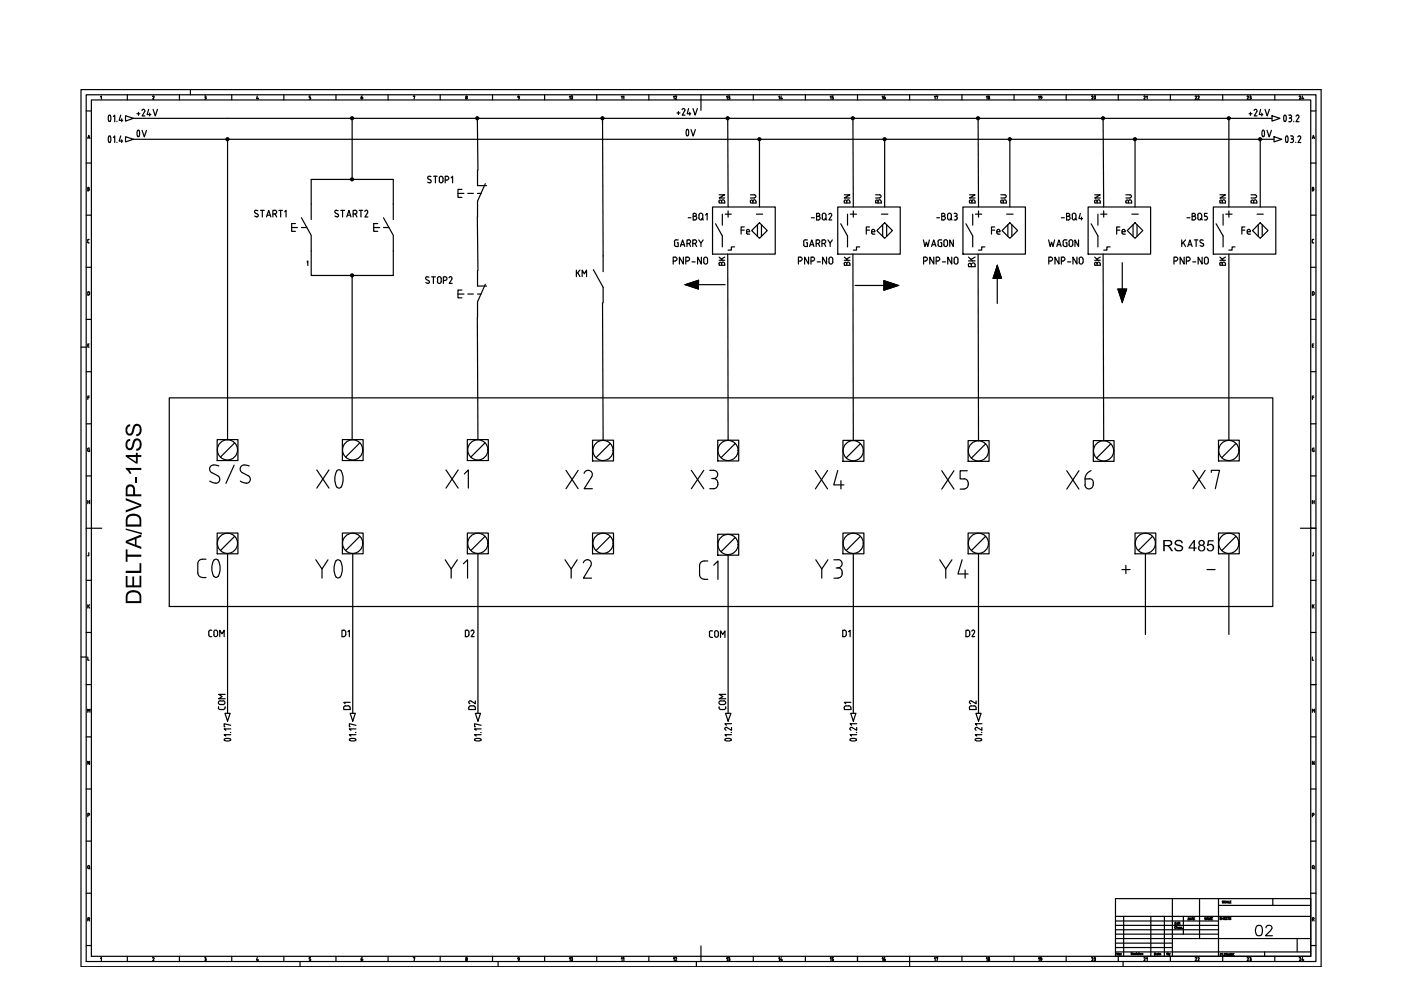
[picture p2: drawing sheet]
<svg xmlns="http://www.w3.org/2000/svg" width="297mm" height="210mm" viewBox="0 0 297 210" stroke-linecap="round" stroke-linejoin="round" font-family="sans-serif">
<!-- layer: 035 -->
<g fill="none" stroke="#000" stroke-width=".25">
<path d="M17.2 19h262.9v186h-262.9zM40.4 19v1.1M18.3 23.5h1.1M18.3 34.6h1.1M19.4 21.2h258.5v181.6h-258.5zM21.3 20.5l.2-.2v.7M27 20.1v1.1M32.3 20.5l.3-.1-.2 .6h.3M38 20.1v1.1M43.4 20.3h.1M43.4 21h.1M43.5 20.6h.1"/>
<path d="M43.5 20.3l.2 .2-.2 .1M43.5 20.6l.2 .2M43.7 20.9l-.2 .1M43.7 20.8v.1M49.1 20.1v1.1M54.6 20.3l-.2 .6h.4M54.7 20.7v.3M60.2 20.1v1.1M65.8 20.3h-.2v.3l.3 .2M65.9 20.8l-.1 .2h-.2M71.2 20.1v1.1M82.3 20.1v1.1"/>
<path d="M87.7 20.4l.3-.1-.2 .7M93.3 20.1v1.1M98.7 20.8l.2 .2 .1-.2M98.7 20.8l.2-.2 .1 .2M104.4 20.1v1.1M115.5 20.1v1.1M126.5 20.1v1.1M137.6 20.1v1.1M148.6 20.1v1.1M159.7 20.1v1.1M170.8 20.1v1.1M181.8 20.1v1.1"/>
<path d="M192.9 20.1v1.1M203.9 20.1v1.1M215 20.1v1.1M226 20.1v1.1M237.1 20.1v1.1M248.1 20.1v1.1M259.2 20.1v1.1M270.3 20.1v1.1M277.9 23.5h1.1M277.9 34.6h1.1M278.4 39.7l.1 .2-.1 .1 .2 .2-.2 .2M278.4 39.7h-.2v.8h.2"/>
<path d="M18.3 45.6h1.1M18.3 56.7h1.1M18.6 51.3l.3 .2M18.6 40h.2M18.6 51v.3M18.8 40l.2 .2-.2 .2M18.8 40l.1-.2-.3-.1v.8h.2M18.8 50.7l-.2 .2M18.8 50.8h.1M277.9 45.6h1.1M277.9 56.7h1.1M278.2 51.3l.2 .2"/>
<path d="M278.2 40h.2M278.4 50.7l-.2 .2v.4M278.4 51.5h.1M278.4 50.8h.1M17.2 73.6h1.1M18.3 67.7h1.1M18.3 78.8h1.1M18.6 61.9l.2-.1a.42 .42 0 0 1 .1 .7l-.3 .1zM18.6 73.2h.2M18.9 72.9h-.3v.7h.3M277.9 67.7h1.1M277.9 78.8h1.1"/>
<path d="M278.2 73.2h.3M278.4 61.8a.42 .42 0 0 1 .2 .7l-.2 .1M278.4 61.9h-.2v.7h.2M278.5 72.9h-.3v.7h.3M18.3 89.9h1.1M18.6 84.3h.3M18.6 95.2v.3M18.9 95.4h.1v.3l-.4-.2M18.9 84h-.3v.7M19 95l-.4 .2M277.9 89.9h1.1M278.2 95.2l.1 .4 .3 .1v-.3h-.1"/>
<path d="M278.2 84.3h.3M278.5 84h-.3v.7M278.6 95l-.4 .2M18.3 112h1.1M18.3 100.9h1.1M18.6 117.8h.1M18.6 106.4h.4M18.6 106.1v.7M18.8 117.7l-.1 .1M18.8 117.2v.5M19 106.1v.7M277.9 112h1.1"/>
<path d="M277.9 100.9h1.1M278.2 106.1v.7M278.2 106.4h.4M278.5 117.2v.5M278.5 117.7l-.3 .1M278.6 106.1v.7M17.2 139.3h1.1M18.3 123h1.1M18.3 134.1h1.1M18.6 139.3v.7h.3M18.6 128.2v.7M18.7 128.5l.3 .4"/>
<path d="M19 128.2l-.4 .4M277.9 123h1.1M277.9 134.1h1.1M278.2 139.3v.7h.3M278.2 128.2v.7M278.4 128.5l.2 .4M278.6 128.2l-.4 .4M18.3 145.1h1.1M18.3 156.2h1.1M277.9 145.1h1.1M277.9 156.2h1.1M278.2 151v-.6l.3 .3 .2-.3v.6"/>
<path d="M18.3 167.3h1.1M18.3 178.3h1.1M18.6 172.8h.3v-.3h-.3v.7M19 161.4v.7l-.4-.7v.7M277.9 167.3h1.1M277.9 178.3h1.1M278.2 172.8h.4v-.3h-.4v.7M278.6 161.4v.7l-.4-.7v.7M18.3 189.4h1.1M18.8 194.5l.1 .4-.3 .1M18.8 194.6h-.2v.7M18.9 195l.1 .3"/>
<path d="M236.5 199h12.1M236.5 200h12.1M236.5 198.1h21.8M236.5 197.1h21.8M236.5 196.2h21.8M236.5 195.3h21.8M238.2 194.3v8.5M244 194.3v8.5M246.9 194.3v8.5M250.9 194.3v3.8M254.3 190.5v8.5M258.3 192h19.6"/>
<path d="M269.9 190.5v1.5M277.9 189.4h1.1M278.2 184v-.3l.2-.2 .2 .2v.3M278.2 184l.2 .2 .2-.2M278.4 194.5l.2 .4-.4 .1M278.5 194.6h-.3v.7M278.5 184.1l.2 .1M278.5 195l.1 .3M18.3 200.5h1.1M21.3 203.2l.2-.2v.7M27 202.8v1.1M32.3 203.1l.3-.1v.2"/>
<path d="M32.7 203.3l-.3 .4h.3M38 202.8v1.1M43.4 203h.1M43.4 203.7h.1M43.5 203.4h.1M43.5 203l.2 .5M43.7 203.5l-.2 .2M43.7 203.5v.1M49.1 202.8v1.1M54.6 203l-.2 .6h.4M54.7 203.4v.3M60.2 202.8v1.1"/>
<path d="M63.6 203.9v1.1M65.6 203.7h.1M65.7 203.3l.2 .3M65.8 203h-.2v.4h.1M65.9 203.5l-.2 .2M71.2 202.8v1.1M82.3 202.8v1.1M87.7 203.1l.3-.1-.2 .7M93.3 202.8v1.1M98.7 203.6l.2-.3 .1 .3M98.7 203.5l.2 .2 .1-.2M104.4 202.8v1.1"/>
<path d="M105.6 203.9v1.1M115.5 202.8v1.1M126.5 202.8v1.1M137.6 202.8v1.1M147.6 203.9v1.1M148.6 202.8v1.1M159.7 202.8v1.1M170.8 202.8v1.1M181.8 202.8v1.1M192.9 202.8v2.2M203.9 202.8v1.1M215 202.8v1.1"/>
<path d="M226 202.8v1.1M236.5 200.9h12.1M236.5 201.8h41.4M237.1 202.8v1.1M238.1 203.9v1.1M259.2 202.8v1.1M268.1 201.8v1M270.3 202.8v1.1M277.9 200.5h1.1"/>
<circle cx="98.9" cy="20.5" r=".15"/>
<circle cx="98.9" cy="203.2" r=".15"/>
</g>
<!-- layer: 07 -->
<path d="M18.3 20.1h260.7v183.8h-260.7zM19.4 112h2.2M275.7 112h2.2M236.5 190.5h41.4v12.3h-41.4zM236.5 194.3h41.4M248.6 199h29.3M248.6 190.5v12.3M258.3 190.5v12.3M275 199v2.8M148.6 200.6v2.2" fill="none" stroke="#000" stroke-width=".25"/>
<!-- layer: 025 -->
<g fill="none" stroke="#000" stroke-width=".25">
<path d="M249.1 195.7h.2M249.4 196.5l-.2-.1-.2 .2 .2 .3 .2-.1M249.4 195.5h-.3v.5h.3M249.5 196.7l.2-.1v.3M249.5 196.4v.5M249.8 195.7h-.3l.1 .3 .2-.1M249.8 195.5v.5M249.9 196.7h.2v-.1h-.2v.2h.2M249.9 195.6h.1M249.9 195.7v.3M250 195.7h.2M250.1 195.5l.1 .5"/>
<path d="M250.5 196.6h-.2v.3l.2-.1M250.7 196.8h.1M251.9 194.6a.22 .22 0 0 1 .3 .2 .22 .22 0 0 1-.3 .2zM252.3 195l.2-.4 .1 .4M252.3 194.9h.2M252.7 194.6h.2M252.8 194.6v.4M253.1 194.8h.1M253.3 194.6h-.2v.4h.2M255.8 194.5v.5l-.3-.5v.5M255.9 195l.2-.5 .1 .5M255.9 194.8h.2"/>
<path d="M256.3 195v-.5l.2 .5 .2-.5v.5M256.8 194.8h.2M257.1 194.5h-.3v.5h.3M258.9 194.6h-.3l.3 .2v.2l-.3-.1M259.1 194.5v.5M259.1 194.8h.3M259.4 194.5v.5M259.4 191.1h-.2l.2 .2v.2l-.2-.1M259.5 194.8h.2M259.8 194.5h-.3v.5h.3M259.9 191.1a.18 .18 0 0 0-.3 0 .18 .18 0 0 0 0 .3 .18 .18 0 0 0 .3 0M260 191.5l.1-.5 .2 .5"/>
<path d="M260 194.8h.1M260 191.3h.3M260.2 194.5h-.2v.5h.2M260.3 194.5h.3M260.4 191v.5h.3M260.4 194.5v.5M260.8 191.2h.1M261 194.6h-.3l.3 .2-.1 .2-.2-.1M261 191h-.2v.5h.2M237.1 202v.5l-.3-.5v.5M237.7 202.2h.1M237.7 202.5h.1"/>
<path d="M239.8 202.2l.3-.1-.3-.1v.4M240 202.2l.1 .2M240.3 202.3h.2v-.1h-.2v.2h.2M258.7 202.4h.2M259 202.2h-.3v.4M259.1 202.2v.4M259.3 202.2v.4h.2M259.6 202.4h.2M259.9 202.2h-.3v.4h.3M260.3 202.2v.4l-.3-.4v.4M260.4 202.6l.2-.4 .2 .4M260.5 202.5h.2"/>
<path d="M260.8 202.6v-.4l.2 .4 .2-.4v.4M261.4 202.4h.1M261.6 202.2h-.2v.4h.2"/>
<circle cx="237.4" cy="202.4" r=".15"/>
</g>
<g fill="none" stroke="#000" stroke-width=".25">
<path d="M28.3 25.1h241.4M28.3 29.5h241.8M48.2 29.5v63.7M74.7 25.1v12.9M101.2 25.1l.1 11M127.7 25.1l.2 29.2M154.3 25.1l.1 18.8M161 29.5v14.4M180.8 25.1l.1 18.8M187.6 29.5v14.4M207.4 25.1l.1 18.8M214.1 29.5v14.4"/>
<path d="M233.9 25.1l.1 18.8M240.7 29.5v14.4M260.5 25.1v18.8M267.2 29.5v14.4M66 53.2v5.2h17.4v-5.2M66 43.3v-5.3h17.4v5.3M74.7 58.4v34.8M101.2 46l.1 11.3M154.3 53.9l.1 39.5M180.8 53.9l.1 39.5M207.4 53.9l.1 39.6M233.9 53.9l.1 39.6"/>
<path d="M260.5 53.9v39.5M101.2 67.3l.1 25.9M127.7 64.2l.2 29.2M48.2 117.4v33.8M74.8 117.4v33.8M101.3 117.4v33.8M154.4 117.6v33.6M180.9 117.4v33.8M207.5 117.4v33.8M242.9 117.4v17.1M260.5 117.4v17.1"/>
</g>
<!-- layer: 0 -->
<g fill="none" stroke="#000" stroke-width=".25">
<path d="M101.2 36.1v3.3h2M102.9 38.9l-1.7 3.8v3.3M61.8 48.2h1.3M62.6 47.4h-.8v1.7h.8M63.9 46.2l2.1 3.7v3.3M63.9 48.2h1.2M66 43.3v3.3M79.2 48.2h1.3M80.1 47.4h-.9v1.7h.9M81.3 46.2l2.1 3.7v3.3M81.3 48.2h1.2M83.4 43.3v3.3"/>
<path d="M97.1 41h1.3M97.9 40.2h-.8v1.7h.8M99.2 41h1.2M101.2 57.3v3.3h2M101.2 41h.8M125.8 57.2l2.1 3.7v3.3M127.9 54.3v3.3M151.1 43.9h13.3v10h-13.3zM151.7 47.4l1.4 2.6v2.4M153.1 45.4v2.3M154.4 44.7v1.3M161 47.2l1.7 1.7-1.7 1.6-1.6-1.6z"/>
<path d="M177.6 43.9h13.3v10h-13.3zM178.3 47.4l1.4 2.6v2.4M179.7 45.4v2.3M180.9 44.7v1.3M187.4 59.5l3.1 1-3.1 1zM187.6 47.2l1.6 1.7-1.6 1.6-1.7-1.6zM204.2 43.9h13.2v10h-13.2zM204.8 47.4l1.4 2.6v2.4M206.2 45.4v2.3M207.5 44.7v1.3M211.4 56.3l.9 2.7h-1.7zM211.4 59v5.3"/>
<path d="M214.1 47.2l1.7 1.7-1.7 1.6-1.6-1.6zM230.7 43.9h13.3v10h-13.3zM231.3 47.4l1.5 2.6v2.4M232.8 45.4v2.3M234 44.7v1.3M237.9 55.7v5.6M240.7 47.2l1.6 1.7-1.6 1.6-1.7-1.6zM257.2 43.9h13.3v10h-13.3zM257.8 47.4l1.5 2.6v2.4M259.3 45.4v2.3M260.5 44.7v1.3M267.2 47.2l1.6 1.7-1.6 1.6-1.7-1.6z"/>
<path d="M97.1 62.3h1.3M97.9 61.5h-.8v1.6h.8M99.2 62.3h1.2M101.2 62.3h.8M102.9 60.3l-1.7 3.7v3.3M145.3 60.4l2.8-1v1.9zM148.1 60.4h5.6M181.3 60.5h6.1M237 61.3h1.9l-1 2.8zM35.9 84.4h234v44.2h-234zM99.1 93.2h4.4v4.4h-4.4zM102.9 93.9l-3.1 3"/>
<path d="M125.6 93.3h4.5v4.4h-4.5zM129.4 94l-3 3.1M152.2 93.3h4.4v4.4h-4.4zM155.9 94l-3 3.1M178.7 93.4h4.5v4.4h-4.5zM182.4 94.1l-3 3M205.3 93.4h4.4v4.4h-4.4zM209 94.1l-3.1 3M231.8 93.4h4.4v4.4h-4.4zM235.5 94.1l-3 3M258.3 93.3h4.4v4.4h-4.4zM262.1 94l-3.1 3.1"/>
<path d="M99.1 113h4.4v4.4h-4.4zM102.9 113.7l-3.1 3M125.6 113h4.5v4.4h-4.5zM129.4 113.7l-3 3M152.2 113.3h4.4v4.4h-4.4zM155.9 113.9l-3 3.1M178.7 113h4.5v4.4h-4.5zM182.4 113.7l-3 3M205.3 113h4.4v4.4h-4.4zM209 113.7l-3.1 3M240.7 113h4.4v4.4h-4.4zM244.4 113.7l-3.1 3"/>
<path d="M258.3 113h4.4v4.4h-4.4zM262.1 113.7l-3.1 3"/>
<circle cx="48.2" cy="29.5" r=".32"/>
<circle cx="48.2" cy="29.5" r=".19"/>
<circle cx="48.2" cy="29.5" r=".11"/>
<circle cx="74.6" cy="38" r=".32"/>
<circle cx="74.6" cy="25.1" r=".32"/>
<circle cx="74.6" cy="25.1" r=".19"/>
<circle cx="74.6" cy="38" r=".19"/>
<circle cx="74.6" cy="38" r=".11"/>
<circle cx="74.6" cy="25.1" r=".11"/>
<circle cx="101.2" cy="25.1" r=".32"/>
<circle cx="101.2" cy="25.1" r=".19"/>
<circle cx="101.2" cy="25.1" r=".11"/>
<circle cx="127.7" cy="25.1" r=".32"/>
<circle cx="127.7" cy="25.1" r=".19"/>
<circle cx="127.7" cy="25.1" r=".11"/>
<circle cx="154.3" cy="25.1" r=".32"/>
<circle cx="154.3" cy="25.1" r=".19"/>
<circle cx="154.3" cy="25.1" r=".11"/>
<circle cx="161" cy="29.5" r=".32"/>
<circle cx="161" cy="29.5" r=".19"/>
<circle cx="161" cy="29.5" r=".11"/>
<circle cx="180.8" cy="25.1" r=".32"/>
<circle cx="180.8" cy="25.1" r=".19"/>
<circle cx="180.8" cy="25.1" r=".11"/>
<circle cx="187.5" cy="29.5" r=".32"/>
<circle cx="187.5" cy="29.5" r=".19"/>
<circle cx="187.5" cy="29.5" r=".11"/>
<circle cx="207.4" cy="25.1" r=".32"/>
<circle cx="207.4" cy="25.1" r=".19"/>
<circle cx="207.4" cy="25.1" r=".11"/>
<circle cx="214.1" cy="29.5" r=".32"/>
<circle cx="214.1" cy="29.5" r=".19"/>
<circle cx="214.1" cy="29.5" r=".11"/>
<circle cx="233.9" cy="25.1" r=".32"/>
<circle cx="233.9" cy="25.1" r=".19"/>
<circle cx="233.9" cy="25.1" r=".11"/>
<circle cx="240.6" cy="29.5" r=".32"/>
<circle cx="240.6" cy="29.5" r=".19"/>
<circle cx="240.6" cy="29.5" r=".11"/>
<circle cx="260.5" cy="25.1" r=".32"/>
<circle cx="260.5" cy="25.1" r=".19"/>
<circle cx="260.5" cy="25.1" r=".11"/>
<circle cx="74.6" cy="58.4" r=".32"/>
<circle cx="74.6" cy="58.4" r=".19"/>
<circle cx="74.6" cy="58.4" r=".11"/>
<circle cx="101.3" cy="95.4" r="2.14"/>
<circle cx="127.9" cy="95.5" r="2.14"/>
<circle cx="154.4" cy="95.5" r="2.14"/>
<circle cx="180.9" cy="95.6" r="2.14"/>
<circle cx="207.4" cy="95.6" r="2.14"/>
<circle cx="234" cy="95.6" r="2.14"/>
<circle cx="260.5" cy="95.5" r="2.14"/>
<circle cx="101.3" cy="115.2" r="2.14"/>
<circle cx="127.9" cy="115.2" r="2.14"/>
<circle cx="154.4" cy="115.5" r="2.14"/>
<circle cx="180.9" cy="115.2" r="2.14"/>
<circle cx="207.4" cy="115.2" r="2.14"/>
<circle cx="242.8" cy="115.2" r="2.14"/>
<circle cx="260.5" cy="115.2" r="2.14"/>
</g>
<!-- layer: XREF -->
<g fill="none" stroke="#000" stroke-width=".25">
<path d="M23.1 30.1l-.1-.9 .2-.4 .2 .1 .1 .6-.1 .6M23.1 24.5l-.2 .6 .2 .6M23.1 30.1h.3M23.1 24.5h.3M23.1 25.7h.3M23.4 24.5l.1 .6-.1 .6M24 29.2l.3-.4v1.4M24 24.7l.3-.3v1.4M273.2 24.4h.3M273.2 25.8h.3M273.4 25h.1M273.5 24.4a.32 .32 0 0 1 .3 .3 .32 .32 0 0 1-.3 .3l.3 .2v.3l-.3 .3"/>
<path d="M273.6 28.8h.3a.33 .33 0 0 1 .3 .4 .33 .33 0 0 1-.4 .2M273.9 29.4l.3 .2 .1 .3-.2 .3h-.5M274.3 25.7v.1M274.7 30.2h.1M275.1 24.4a.32 .32 0 0 1 .3 .5l-.6 .9h.6M275.1 24.4l-.3 .2M275.2 29l.3-.2a.32 .32 0 0 1 .2 .5l-.5 .9h.6M47.6 157l.6 .1 .6-.1M48.8 156.7a.83 .83 0 0 0-1.3 .2l.1 .1M48.8 155.3h.1M48.8 156.7v.3M48.9 155.8h-1.4l.4 .3"/>
<path d="M48.9 154.5h-1.4l.4 .3M48.9 153.8l-1.4-.4v.7h.2M74.1 157v-.1a.77 .77 0 0 1 1.3 0v.1M74.2 157l.6 .1 .6-.1M75.4 155.3h.1M75.5 155.8h-1.4l.3 .3M75.5 154.5h-1.4l.3 .3M75.5 153.8l-1.4-.4v.7h.1M100.7 157l-.1-.1a.77 .77 0 0 1 1.4 0l-.1 .1M100.7 157l.6 .1 .6-.1M101.9 155.3h.1M102 155.8h-1.4l.4 .3"/>
<path d="M102 154.5h-1.4l.4 .3M102 153.8l-1.4-.4v.7h.2M153.7 154.5l.2 .3M153.7 157l.7 .1 .6-.1M153.8 157l-.1-.1a.74 .74 0 0 1 .7-.4 .74 .74 0 0 1 .6 .4v.1M154.1 154.3a.32 .32 0 0 0-.4 .2M155 155.3h.1M155.1 155.8h-1.4l.3 .3M155.1 154.2v.6l-.9-.5M155.1 153.4h-1.4l.3 .4M180.3 157l.6 .1 .6-.1M180.7 154.3a.32 .32 0 0 0-.5 .1 .32 .32 0 0 0 .2 .4"/>
<path d="M181.5 156.7a.83 .83 0 0 0-1.3 .2l.1 .1M181.5 156.7v.3M181.6 155.3h.1M181.6 155.8h-1.4l.3 .3M181.6 154.2v.6l-.9-.5M181.6 153.4h-1.4l.3 .4M206.8 157v-.1a.77 .77 0 0 1 1.3 0v.1M206.8 157l.6 .1 .7-.1M207.2 154.3a.32 .32 0 0 0-.4 .1 .32 .32 0 0 0 .2 .4M208.1 155.3h.1M208.2 155.8h-1.4l.3 .3M208.2 154.2v.6l-1-.5"/>
<path d="M208.2 153.4h-1.4l.3 .4"/>
</g>
<!-- layer: WIREREF -->
<path d="M265.1 23.8v.7M266.2 23.2a.32 .32 0 0 1 .3 .5M266.5 23.7l-.6 .9h.6M267.3 23.2l-.3 1.1h.7M267.5 24v.6M268.2 23.2l.5 1.4 .4-1.4" fill="none" stroke="#000" stroke-width=".25"/>
<!-- layer: 0 -->
<path d="M187.4 59.5l3.1 1-3.1 1zM211.4 56.3l.9 2.7h-1.7zM145.3 60.4l2.8-1v1.9zM237 61.3h1.9l-1 2.8z" fill="#000" stroke="#000" stroke-width=".21"/>
<!-- layer: TAGS -->
<g fill="none" stroke="#000" stroke-width=".25">
<path d="M91 37.4l-.3 .1v.3l.6 .4a.39 .39 0 0 1-.1 .6 .39 .39 0 0 1-.5-.2M91 37.4h.4M91.9 37.4h.8M92.3 37.4v1.4M93.1 37.8a.4 .4 0 0 1 .4-.4 .4 .4 0 0 1 .4 .4v.6a.4 .4 0 0 1-.4 .4 .4 .4 0 0 1-.4-.4M93.2 37.8v.6M94.4 38.2h.3a.4 .4 0 0 0 .5-.4 .4 .4 0 0 0-.4-.4h-.4v1.4M95.7 37.7l.3-.3v1.4M54 45.8l.5 .2M54.2 45.2l.6 .4-.1 .3-.3 .1M54.3 44.6l-.3 .2 .1 .4M54.3 44.6l.4 .1"/>
<path d="M55.2 44.6h.8M55.6 44.6v1.4M56.5 46l.5-1.4 .4 1.4M56.6 45.6h.7M57.9 45.4h.4l.4 .6M58.3 44.6a.4 .4 0 0 1 .4 .4 .4 .4 0 0 1-.4 .4M58.3 44.6h-.4v1.4M59.1 44.6h.8M59.5 44.6v1.4M60.4 44.9l.2-.3v1.4M71 45.8l.5 .2M71.2 45.2l.6 .4-.1 .3-.2 .1"/>
<path d="M71.3 44.6l-.3 .2 .2 .4M71.3 44.6l.4 .1M72.2 44.6h.9M72.6 44.6v1.4M73.5 46l.5-1.4 .4 1.4M73.6 45.6h.7M74.9 45.4h.4l.4 .6M75.3 44.6a.4 .4 0 0 1 .4 .4 .4 .4 0 0 1-.4 .4M75.3 44.6h-.4v1.4M76.1 44.6h.8M76.5 44.6v1.4M77.6 44.6a.32 .32 0 0 1 .3 .4"/>
<path d="M77.6 44.6l-.3 .2M78 45.1l-.6 .9h.6M90.3 59.9l.4 .2M90.5 59.3l.5 .4v.3l-.3 .1M90.6 58.7l-.4 .2 .2 .4M90.6 58.7l.3 .1M91.5 58.7h.8M91.9 58.7v1.4M92.7 59.1a.4 .4 0 0 1 .4-.4 .4 .4 0 0 1 .4 .4M92.7 59.7a.4 .4 0 0 0 .4 .4 .4 .4 0 0 0 .4-.4M92.8 59.1v.6M93.5 59.1v.6"/>
<path d="M94 59.5h.4M94.4 58.7a.4 .4 0 0 1 .4 .4 .4 .4 0 0 1-.4 .4M94.4 58.7h-.4v1.4M95.2 58.9l.3-.2a.32 .32 0 0 1 .3 .4M95.8 59.2l-.6 .9h.7M145.9 46.2h.6M147 45.2l.6 .2a.32 .32 0 0 1-.3 .5 .38 .38 0 0 1 .4 .4 .38 .38 0 0 1-.4 .3h-.3zM147 45.9h.3M148.2 45.6a.4 .4 0 0 1 .4-.4 .4 .4 0 0 1 .4 .4M148.2 46.2a.4 .4 0 0 0 .4 .4 .4 .4 0 0 0 .4-.4M148.2 45.6v.7M148.7 46.3l.4 .3"/>
<path d="M149 45.6v.7M149.6 45.6l.3-.4v1.4"/>
</g>
<!-- layer: WIRENO -->
<path d="M65.1 55.5l.2-.2v1" fill="none" stroke="#000" stroke-width=".25"/>
<!-- layer: DESC -->
<g fill="none" stroke="#000" stroke-width=".25">
<path d="M142.7 55.4h.5M143.1 54.5a.4 .4 0 0 1 .4 .4 .4 .4 0 0 1-.4 .4M143.2 54.5h-.5v1.5M144.9 54.5v1.5l-.9-1.5v1.5M145.4 55.4l.4-.1a.4 .4 0 0 0 .4-.4 .4 .4 0 0 0-.4-.4h-.4v1.5M146.7 55.5h.7M148.7 54.5v1.5l-.8-1.5v1.5M149.2 54.9v.7a.4 .4 0 0 0 .4 .4 .4 .4 0 0 0 .4-.4v-.7M195.8 55.4l.4-.1a.4 .4 0 0 0 .4-.4 .4 .4 0 0 0-.4-.4h-.4v1.5M198 54.5v1.5l-.9-1.5v1.5M198.5 55.4h.4M198.8 54.5a.4 .4 0 0 1 .4 .4 .4 .4 0 0 1-.4 .4"/>
<path d="M198.9 54.5h-.4v1.5M199.8 55.5h.7M201.8 54.5v1.5l-.9-1.5v1.5M202.3 54.9v.7a.4 .4 0 0 0 .4 .4 .4 .4 0 0 0 .4-.4M222.4 55.4l.4-.1a.4 .4 0 0 0 .4-.4 .4 .4 0 0 0-.4-.4h-.4v1.5M224.5 54.5v1.5l-.8-1.5v1.5M225 55.4h.4M225.4 54.5a.4 .4 0 0 1 .4 .4 .4 .4 0 0 1-.4 .4M225.4 54.5h-.4v1.5M226.3 55.5h.7M228.3 54.5v1.5l-.8-1.5v1.5M228.8 54.9v.7a.4 .4 0 0 0 .4 .4 .4 .4 0 0 0 .4-.4"/>
<path d="M248.9 55.4h.4M249.3 54.5a.4 .4 0 0 1 .4 .4 .4 .4 0 0 1-.4 .4M249.3 54.5h-.4v1.5M250.6 50.9v1.4M250.9 51.4l.5 .9M251.1 54.5v1.5l-.9-1.5v1.5M251.4 50.9l-.8 .8M251.5 55.4l.4-.1a.4 .4 0 0 0 .4-.4 .4 .4 0 0 0-.3-.4h-.5v1.5M251.8 52.3l.5-1.4 .5 1.4M252 51.9h.6M252.9 55.5h.6M253.2 50.9h.8"/>
<path d="M253.6 50.9v1.4M254.6 51.5l.4 .2M254.7 50.8l-.3 .3 .2 .3M254.7 50.9h.4M254.9 54.5v1.5l-.9-1.5v1.5M255 51.6a.38 .38 0 0 1 0 .6 .38 .38 0 0 1-.6-.1M255.3 54.9a.4 .4 0 0 1 .4-.4 .4 .4 0 0 1 .4 .4M255.3 55.6a.4 .4 0 0 0 .4 .4 .4 .4 0 0 0 .4-.4M255.4 54.9v.7M256.2 54.9v.7"/>
</g>
<g fill="#000">
<path d="M26.8 93.4l.8-.4v.5h-.3l-.3 .4 .1 .8a.48 .48 0 0 0 .6 .3 .48 .48 0 0 0 .3-.6l.2-.8 .4-.6h.8l.5 .5 .1 .6-.1 .8-.4 .5-.6 .2v-.4l.4-.1 .3-.6-.1-.9-.3-.2-.4 .1-.7 1.7-.3 .2h-.5l-.4-.2-.3-.6v-.6zM26.8 90.3l.8-.4v.5l-.3 .1-.3 .3 .1 .8a.48 .48 0 0 0 .6 .3 .48 .48 0 0 0 .3-.6l.2-.8 .4-.6h.8l.5 .6 .1 .5-.1 .8-.4 .5-.6 .2v-.4l.4-.1 .3-.6-.1-.9-.3-.2h-.4l-.7 1.8-.3 .2-.5 .1-.4-.3-.3-.5v-.8zM26.7 99.2h3.3v.4h-2.6l.5 .8h-.4l-.4-.5-.4-.4zM26.7 105.6l3.3 1.3v.5l-3.3 1.3v-.5l2.9-1.1-2.9-1zM26.7 112l3.4 1v.3l-3.4-1zM26.7 116.5h.3v1.1h3v.5h-3v1h-.3zM28.6 101.1h.4v1.2h-.4zM26.7 121h2.9v-1.6h.4v2.1h-3.3zM26.7 122.1h.3v2h1.1v-1.9h.3v1.9h1.2v-2h.4v2.4h-3.3z"/>
<path d="M26.7 96.5h2.1v-.5h.4v.5h.8v.4h-.8v1.4h-.4l-2.1-1.5zM27.3 96.9l1.5 1v-1z"/>
<path d="M27 109.4l1-.5 .8 .1 .8 .3 .4 .8v1.6h-3.3v-1.6zM27.4 109.5l-.3 .5-.1 1.2h2.6v-1l-.4-.6-.5-.2z"/>
<path d="M26.8 103.1l.7-.4 .7 .2 .4 .6v1.3h1.4v.4h-3.3zM27.1 103.4l-.1 1.4h1.2l-.1-1.4-.3-.2z"/>
<path d="M26.7 114.7l3.3-1.4v.5l-1.1 .4v1.4l1.1 .3v.5l-3.3-1.3zM27 114.9l1.6 .6v-1.2z"/>
<path d="M26.9 125.7l.5-.4 .7-.2 1.3 .3 .3 .3 .3 .6v1.6h-3.3v-1.6zM27.3 125.8l-.3 .6v1.1h2.6v-1.1l-.4-.6-1.2-.2z"/>
</g>
<!-- layer: 0 -->
<g fill="#000">
<path d="M249.2 114.7l.4-.2h.6l.6 .5v.2l-.3-.1a.6 .6 0 0 0-.6-.4 .6 .6 0 0 0-.6 .5l.2 .1 1.1 .4 .3 .3v.4l-.3 .3-.3 .2h-.7l-.5-.3-.2-.5h.3l.3 .4 .3 .2 .7-.2a.59 .59 0 0 0-.8-.7l-.6-.4zM256.1 114.5h1.2v.3h-.9l-.2 .6 .7-.1 .4 .3 .1 .7-.4 .6h-.6l-.5-.4-.1-.2 .3-.1 .2 .4 .4 .1 .4-.5-.1-.4-.3-.2-.8 .2z"/>
<path d="M246.6 114.5h1.5l.4 .3 .1 .5-.2 .3-.5 .2 .8 1.1h-.3l-.5-.7-.5-.4h-.4v1.1h-.4zM247 114.8v.8l.9-.1a.39 .39 0 0 0 .3-.5 .39 .39 0 0 0-.5-.2z"/>
<path d="M253.1 114.5h.3v1.6h.3v.2h-.3v.6h-.3v-.6h-1.1v-.2zM253.1 115l-.8 1.1h.8z"/>
<path d="M254.1 114.8l.6-.3 .7 .3v.5l-.3 .3 .3 .1 .2 .4-.3 .7-.8 .1-.4-.3-.1-.6 .4-.4-.3-.2zM254.4 115.1a.38 .38 0 0 0 .7 0 .38 .38 0 0 0-.7 0zM254.3 116.2a.5 .5 0 0 0 1 0 .5 .5 0 0 0-1 0z"/>
</g>
<g font-size="11.9">
<text x="64.6" y="106.5">X0</text>
<text x="64.2" y="125.6">Y0</text>
</g>
<g font-size="11.5">
<text x="41.6" y="105.8">S/S</text>
<text x="38.5" y="125.2">C0</text>
</g>
<g font-size="7.5">
<text x="93.8" y="104.8">X1</text>
<text x="119.2" y="104.8">X2</text>
<text x="145.7" y="104.8">X3</text>
<text x="172.2" y="104.8">X4</text>
<text x="198.6" y="104.8">X5</text>
<text x="225.4" y="104.8">X6</text>
<text x="251.9" y="104.8">X7</text>
<text x="93.5" y="123.8">Y1</text>
<text x="118.9" y="123.8">Y2</text>
<text x="153.5" y="124.2" transform="rotate(-90 153.5 124.2)">C1</text>
<text x="172.2" y="123.8">Y3</text>
<text x="198.3" y="123.8">Y4</text>
</g>
<g font-size="5.7">
<text x="26.1" y="30.7">0V</text>
<text x="142.5" y="30.7">0V</text>
<text x="264.6" y="30.7">0V</text>
</g>
<text font-size="5.3" x="265.3" y="199.7">02</text>
<g font-size="4.9">
<text x="208.1" y="57.9" transform="rotate(-90 208.1 57.9)">BK</text>
<text x="237.1" y="122.8">+</text>
</g>
<g font-size="4.4">
<text x="119.2" y="22.6">10</text>
<text x="230" y="22.6">20</text>
<text x="28.2" y="25.8">+24V</text>
<text x="142.5" y="25.8">+24V</text>
<text x="158" y="44.1">BU</text>
<text x="171.1" y="48">-BQ2</text>
<text x="197.6" y="48">-BQ3</text>
<text x="204.6" y="44.1">BN</text>
<text x="224" y="48">-BQ4</text>
<text x="231.1" y="44.1">BN</text>
<text x="237.8" y="44.1">BU</text>
<text x="250.8" y="48">-BQ5</text>
<text x="264.2" y="44.1">BU</text>
<text x="142.2" y="53.6">GARRY</text>
<text x="156.3" y="50.8">Fe</text>
<text x="169.3" y="53.6">GARRY</text>
<text x="182.7" y="50.8">Fe</text>
<text x="194.7" y="53.6">WAGON</text>
<text x="209.2" y="50.8">Fe</text>
<text x="221.5" y="53.6">WAGON</text>
<text x="236" y="50.8">Fe</text>
<text x="262.5" y="50.8">Fe</text>
<text x="121.4" y="60">KM</text>
<text x="168.3" y="57.2">PNP-NO</text>
<text x="234.6" y="57.5" transform="rotate(-90 234.6 57.5)">BK</text>
<text x="43.4" y="136.2">COM</text>
<text x="71.6" y="136.2">D1</text>
<text x="97.7" y="136.2">D2</text>
<text x="149.6" y="136.5">COM</text>
<text x="177.8" y="136.2">D1</text>
<text x="203.9" y="136.2">D2</text>
<text x="49" y="151.7" transform="rotate(-90 49 151.7)">COM</text>
<text x="75.5" y="151.7" transform="rotate(-90 75.5 151.7)">D1</text>
<text x="102" y="151.7" transform="rotate(-90 102 151.7)">D2</text>
<text x="155.2" y="151.7" transform="rotate(-90 155.2 151.7)">COM</text>
<text x="178.2" y="151.7">D1</text>
<text x="208.1" y="151.7" transform="rotate(-90 208.1 151.7)">D2</text>
<text x="119.2" y="205.3">10</text>
<text x="230" y="205.3">20</text>
</g>
<g font-size="4">
<text x="154.9" y="44.1" transform="rotate(-90 154.9 44.1)">BN</text>
<text x="181.3" y="44.1" transform="rotate(-90 181.3 44.1)">BN</text>
<text x="188" y="44.1" transform="rotate(-90 188 44.1)">BU</text>
<text x="214.5" y="44.1" transform="rotate(-90 214.5 44.1)">BU</text>
<text x="261.1" y="44.1" transform="rotate(-90 261.1 44.1)">BN</text>
<text x="154.9" y="57.5" transform="rotate(-90 154.9 57.5)">BK</text>
<text x="181.3" y="57.5" transform="rotate(-90 181.3 57.5)">BK</text>
<text x="261.1" y="57.5" transform="rotate(-90 261.1 57.5)">BK</text>
</g>
<g font-size="3.5">
<text x="75.8" y="22.2">6</text>
<text x="108.7" y="22.2">9</text>
<text x="141.8" y="22.2">12</text>
<text x="153.1" y="22.2">13</text>
<text x="164.4" y="22.2">14</text>
<text x="175" y="22.2">15</text>
<text x="186.3" y="22.2">16</text>
<text x="197.2" y="22.2">17</text>
<text x="211" y="22.2" transform="rotate(-90 211 22.2)">18</text>
<text x="222.2" y="22.2" transform="rotate(-90 222.2 22.2)">19</text>
<text x="241.7" y="22.2">21</text>
<text x="252.6" y="22.2">22</text>
<text x="266.3" y="22.2" transform="rotate(-90 266.3 22.2)">23</text>
<text x="274.5" y="22.2">24</text>
<text x="17.6" y="30.7">A</text>
<text x="277.3" y="30.7">A</text>
<text x="17.6" y="152.4">M</text>
<text x="17.6" y="185.6">Q</text>
<text x="246.6" y="203.9">By</text>
<text x="75.8" y="205">6</text>
<text x="108.7" y="205">9</text>
<text x="141.8" y="205">12</text>
<text x="153.1" y="205">13</text>
<text x="164.4" y="205">14</text>
<text x="175" y="205">15</text>
<text x="186.3" y="205">16</text>
<text x="197.2" y="205">17</text>
<text x="211" y="205" transform="rotate(-90 211 205)">18</text>
<text x="222.2" y="205" transform="rotate(-90 222.2 205)">19</text>
<text x="241.7" y="205">21</text>
<text x="252.6" y="205">22</text>
<text x="266.3" y="205" transform="rotate(-90 266.3 205)">23</text>
<text x="274.5" y="205">24</text>
</g>
<g font-size="3.1">
<text x="133.3" y="22.2" transform="rotate(-90 133.3 22.2)">11</text>
<text x="133.3" y="205" transform="rotate(-90 133.3 205)">11</text>
</g>
<text font-size="2.6" x="255.1" y="122.1">-</text>
</svg>
